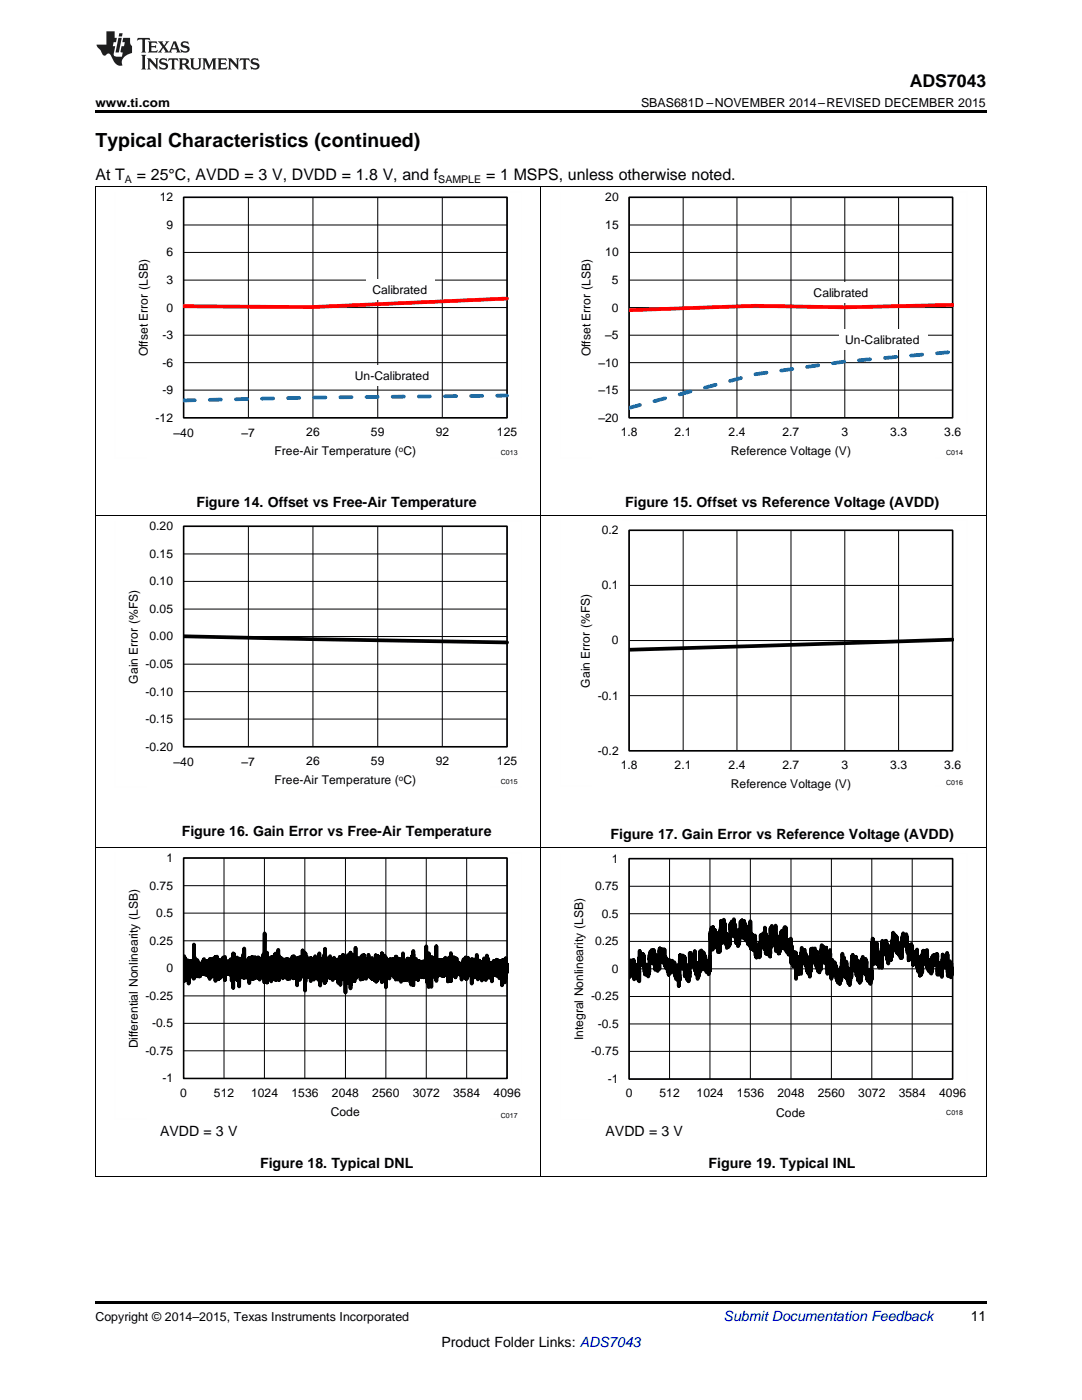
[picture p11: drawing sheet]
<svg xmlns="http://www.w3.org/2000/svg" width="216mm" height="279mm" viewBox="0 0 216 279" stroke-linecap="round" stroke-linejoin="round" font-family="sans-serif">
<path d="M19 259.7h177.8v.5h-177.8z" fill="#000"/>
<g fill="none" stroke="#000" stroke-width=".2">
<path d="M19.1 37.2v197.7M36.6 39.4h64.6v44h-64.6zM49.6 39.4v44M62.4 39.4v44M75.4 39.4v44M88.3 39.4v44M107.9 37.2v197.7M196.8 37.2v197.7M36.6 55.9h64.6M36.6 50.4h64.6M36.6 44.9h64.6M36.6 77.9h64.6"/>
<path d="M36.6 72.4h64.6M36.6 66.9h64.6M36.6 61.4h64.6M19 102.9h177.8M36.6 105h64.6v44h-64.6zM36.6 116h64.6M36.6 110.6h64.6M49.6 105v44M62.4 105v44M75.4 105v44M88.3 105v44M125.5 105.8h64.6v44h-64.6z"/>
<path d="M125.5 116.8h64.6M136.3 105.8v44M147.1 105.8v44M157.8 105.8v44M168.6 105.8v44M179.3 105.8v44M36.6 138h64.6M36.6 132.6h64.6M36.6 127h64.6M36.6 121.6h64.6M125.5 138.8h64.6M125.5 127.8h64.6"/>
<path d="M36.6 143.5h64.6M19 169.2h177.8M36.6 171.2h64.6v44h-64.6zM36.6 176.8h64.6M44.7 171.2v44M52.8 171.2v44M60.8 171.2v44M68.9 171.2v44M77 171.2v44M85.1 171.2v44M93.1 171.2v44M125.5 171.4h64.6v44h-64.6z"/>
<path d="M125.5 176.9h64.6M133.6 171.4v44M141.7 171.4v44M149.7 171.4v44M157.8 171.4v44M165.9 171.4v44M174 171.4v44M182 171.4v44M36.6 198.8h64.6M36.6 193.2h64.6M36.6 187.8h64.6M36.6 182.2h64.6"/>
<path d="M125.5 198.9h64.6M125.5 193.4h64.6M125.5 187.9h64.6M125.5 182.4h64.6M36.6 209.7h64.6M36.6 204.2h64.6M125.5 209.8h64.6M125.5 204.4h64.6M19 234.8h177.8"/>
</g>
<path d="M36.6 39.4h64.6v44h-64.6zM36.6 105h64.6v44h-64.6zM125.5 105.8h64.6v44h-64.6zM36.6 171.2h64.6v44h-64.6zM125.5 171.4h64.6v44h-64.6z" fill="none" stroke="#000" stroke-width=".31"/>
<path d="M36.6 127l64.6 1.2M190.1 127.7l-64.6 2M36.6 193.2l.1 .9v-2.9v4.6l.1-5 .1 4.4 .1-3.9v4.3v-3.8l.2 3.2v-2.5v2l.1-2.1v1.5v-1.3l.1 1.6 .1-2.5v3l.1-3v4.6l.1-4.4v3.8v-3.1l.1 1.5v-2l.1 2.3 .1-2.6 .1 2.9v-3l.1 2.8 .1-2.2v2.6v-2.1v.7v-.9l.1 1.9 .1-2.8v2.6l.2-1.9v2.9v-6.8l.1 6.6 .1-3.9v3.6l.1-2.7v1.9l.1-1.5v1.7l.2-2.2v2.7l.1-3v3.2l.2-2.7 .1 2.7v-2.5l.1 2.5v-2.6l.1 2.5v-2.5l.1 2.1v-1.6l.1 .6v-.9v1.4v-1.5v1.5l.1-1.4 .1 1v-.8v.6v-.9v1.7l.1-1.7v2l.1-2.1v2l.1-2.7v2.4l.1-2.6v2.6l.1-2v2l.1-1.9v2l.1-2v2.4l.1-2.7v2.3l.1-2 .1 2.5v-2.8v2l.1-1.5v1.7l.1-1.8v2.3l.1-2.1 .1 2.2v-2.4v2.8l.1-2.8 .1 3.2v-4l.1 3.6 .1-3.6 .1 3.6v-2.6l.1 2.2v-2v1.8l.1-2.1 .1 1.8v-1.1v.8v-2l.1 2.6v-2.5v2.4l.1-3.1v3.2l.1-2v2.4v-3.1v2.6l.1-1.8v1.9v-1.9v2.4l.1-3.9v4.8v-4.5v3.3l.1-3.1v2.6l.1-1.7 .1 2.1v-3.6v4.6l.1-3.5 .1 2.1v-2.4l.1 3.7v-3.5l.1 3.1 .1-2.7v2.1l.1-2.9v3.7v-2.9v1.7l.1-1.6v2.7v-2.9l.1 2.7v-2.5l.1 1.7 .1-1.7 .1 2.2v-2.5v2v-2.2v2.5l.1-2.6v3v-3.7l.2 3.9 .2-4v4.6v-4l.1 2.8v-1.6v.8l.1-.9v1.1v-1.4v1.4l.1-2v2.2l.1-1.3v1.6v-2.5v2.5l.1-2.2v2.3v-2.4l.1 2.3v-1.8l.1 1.5 .1-2.1v2.5l.1-2.1 .1 2 .1-2.6v2.8v-3l.1 3v-2.6l.1 2.2v-2v3.6l.1-4.2v3.7l.2-3.4v3.2v-4.7v6.8v-6.4l.1 3.6v-2.3l.1 2.1v-1v.5v-3.2l.1 4.1v-2.6v3l.1-2.8v2.4l.1-2.3v2v-2.4l.1 3.1 .1-3.2 .1 3.8v-4.4l.1 4.5 .1-4.2v3.8l.1-3.3v2.3l.1-1.7v4.4l.1-5.5v3.5l.1-3.6v2.8v-1.4l.1 1.1v-2.3v3.6l.2-3.3 .1 3.1v-3.5l.1 3.5v-3.5l.1 3.7 .1-4.6v4.4l.1-2.7v1.3v-4.2l.1 5.9v-2.9l.1 1.9v-2.1v2.2l.1-2.5v3.2v-2.7v2.6v-2.9l.1 2.8v-1.8l.1 1v-2.1v2.4l.1-2.7 .1 3.6v-2.9l.1 2.1 .1-2.6v2.9v-3.3l.1 2.8v-3v5l.1-4.1v2.6l.1-2.7v2.2v-2.7l.1 3.1v-2.6l.1 2.5 .1-2.3v2.4v-3.3l.1 4.1v-4.4l.1 2.7v-.6v.8v-1.8l.1 2.4v-2.9l.1 3.8v-3v1.1v-1.3l.1 2.5v-3.4l.1 3.4 .1-3.7v4.2l.2-4v3.6l.1-2.5v2.2v-2l.1 1.7v-2.5l.1 2.8 .1-3.5v4.2v-2.9v2.2l.1-2.6v3l.1-3.8v3.9v-3.6l.1 4.1v-3.8v2.8l.1-2.8 .1 2.9v-3v2.6l.1 .4v-2.8v2.1v-1.9v1.9l.1-1.2v.7l.1-.6v2.2v-3l.1 2.7 .1-1.9v1.7v-4v4.7l.1-3.1 .1 2.1v-2.4v3.3l.1-3.8v4.7v-9.7v7.7v-1.3v1.5l.1-1.9v2.1v-2l.1 1.3 .1-1.1v1.5v-1.9l.1 1.8v-1.8v1.4v-.7l.1 3.2v-6l.1 5.3v-4.1v4.3l.1-3.9 .1 3v-2.3v1.5v-1.8l.1 2.5 .1-2.5v3.1v-2.6l.1 2.3v-2.8v2.1l.1-2 .1 1.4v-2.6v4.9v-3.5v.8l.1-1.2v2.4l.1-3.4v3.8l.1-3.5 .1 3.2 .1-2.7v2.6l.1-2.2v3.1l.1-4.7 .1 4.5 .1-4.8v5.3v-4.8l.1 3.7 .1-3.1v4v-3.9l.1 2.6 .1-1.6v1.5l.1-2v2.5v-4.9l.1 6 .1-3.9v3.9v-3.3v2.2v-3.7l.1 3.6 .1-2.3v2.9l.1-2.7 .1 2v-1.5v2.1l.1-3.6v3.3v-1.9l.1 .9v-1.1v1.5l.1-1.9v3.1v-2.9l.1 1.7v-2.1l.1 2.2v-2.6v2.3l.1-1.2v1.6l.1-2.5 .1 2.7v-2.4v3l.1-3.5v3.6l.1-3.7v3.3l.2-2.8v2.6v-2.2v2.9l.1-3.1v1v-.4v2.7v-4v2.5l.1-2 .1 3v-2.9l.1 2.7v-2.8v2.3l.1-2.1v1.9v-1.8v3.2v-3.3l.1 2.8v-2.7l.1 2.3v-2.5v2.7v-3.3l.2 3.2v-2.7v2.3v-2.3l.1 2.7 .1-.2v-3.5v3.8l.1-3.1v3.6l.1-4.3v3.4l.1-1.4v1.2l.1-1.2v1v-2.3l.1 2.7v-2.1v2.4l.1-2.7 .1 2.6 .1-2.6v3.5v-4.2l.1 5.5v-5.1v3.4l.2-3.6v4l.1-4.3v3.1v-1.8v2.2v-2l.1 1.5v-1.3l.1 .7v-1.5v3.5l.1-4.5v3.2l.1-2v2.5v-3.3l.1 3 .1-3.2v3.1l.1-1.9v2.3v-2.8l.1 3v-5.2v4.9v-3.6l.1 3.9v-2.9l.1 2.6v-2.9v2.4l.1-2.1 .1 2.5v-4.4l.1 7.6 .1-7.4v5.6v-3.7v2v-2l.1 1.6 .1-1.5v2.2v-1.8v2.2v-3.9l.2 3.9v-2.2v1.4v-1.7l.1 1.7 .1-1.7v1.9l.1-2.5v3.1l.1-3v2.7l.1-2.4 .1 1.7v-1.4v3.3v-4.6l.1 4.2v-3.9l.1 3.7 .1-3 .1 2.4v-2.2v2.1v-2.4l.1 2.4v-2.6l.1 2.8v-3.3v4.1l.1-4.2 .1 3.3v-2.9v2.2v-1.3l.1 1.2v-3l.1 4.3v-3.6v3.1v-2.2l.1 2.7v-3.1l.1 2.4 .1-2.3v3.2v-4v3.2v-2.7l.1 2.4 .1-2.1v2.5l.1-2.5v2.9l.1-4.1v4.5v-5.1l.1 5.6 .1-3.7v4.5l.1-5v2.8v-3.1v2.8l.1-1.9 .1 2.5v-3.1v2.9v-2.6l.1 2.3 .1-2.4v3.7l.1-4.5 .1 3.4v-3.9l.2 5.6 .1-6.9v6.7v-5.3l.1 4.4v-4v4.7v-3.7l.1 1.3v-1.6l.2 3.4v-3v1.6v-2.2l.1 2.7 .1-2.8v3.4l.1-3.6v3.7l.2-3.5v3.7l.1-4.4v4.4l.1-3.6v3.4v-2.9l.1 2.5v-2.3l.1 2 .1-2.2v2.1v-2.5v2.6l.1-2.4v3.7l.2-3.9v3.4l.1-4v3.5l.1-3.2v3.8l.1-3.7 .1 3.1v-2.8l.2 2.1 .1-1.6v2.2l.1-2.3v2.3v-2.3l.1 4v-4.8v3l.1-2.6 .1 3.1 .1-2.5v2.9v-4.3l.1 5.5 .1-4.1 .1 3.2v-4.6v3.6v-2.8v3.1v-3.1l.1 3.3 .1-3.3 .1 2.5v-3.7v4.8l.1-4.8v3.5v-1.6l.1 1.7v-2.5l.2 3.2v-3.6l.1 6.8v-6.2l.1 2.6 .1-2.8v4v-4.5l.1 4.5v-4.1v2.2v-.8v1.1v-1.6l.2 2.4v-3.7v5v-5.6l.1 3.5v-1.4v1.7v-2.7l.2 3.2v-2.8v2.4v-1.9l.1 1 .1-1.2v2.5v-3.5v5.9v-7.2l.1 6.4 .1-5.3v3.5l.1-3.3v3.2v-3.2l.1 3.2v-4l.1 4.6 .1-3.6 .1 3.1v-4.1l.1 5.2 .1-3.4v2v-2l.1 1.9v-1.5v1.2v-4.8l.1 6v-3.7v1.8l.1-1.9v3.5v-2.9l.1 1.7v-1.6v2.9v-3.4v2.5l.1-2v2.2v-1.5l.1 .9v-1.3v1.7l.1-2.2v2.6l.1-3.3v3.6v-2.9l.1 3 .1-3.4 .2 4v-3.1v1.8l.1-1.8v.6v2v-4.2l.1 3.8v-2.8l.1 3.3v-2.9l.1 3v-4.6v4.8l.1-3.7v2.2v-.8v1.3l.1-2.4v2.6v-2.6l.1 2.7v-4.1v4.1l.1-2.9 .1 2.7v-2.8v3.1l.1-3.4 .1 3.9v-3.8l.1 3.3v-3.4v2.8l.1-1.8v1.9l.1-2v2.4v-1.8l.1 1.4v-3.7v3.9l.1-3.1v2.7l.1-1.6v1.6l.1-.3v.2v-1.5v2.6v-3.4l.2 3 .1-2.3v1.8v-1.8l.1 1.4v-2.6v4.1v-3.3l.1 3.3 .1-3.8 .1 3.1 .1-2.8v3.7v-3.9l.1 2.2 .1-2v3.8v-2.8v-.6v3.3l.2-4.9 .1 5.3v-3.5l.1 1.5v-1.9v2.6l.1-3.4v4.5l.1-3.7v3v-4.2l.1 4.4v-2.7v1.4v-1.6v1.9v-1.8l.1 1.7v-1.6l.1 1.6v-1.7v1.8l.1-2.4v2.9v-3.1l.1 3v-2.6v2.5l.2-1.7v1.7l.1-2v3.5v-5.7v3.6v-1.5l.1 2.2v-2.9v2.8l.1-2.2v2.5l.1-2.7v2.3v-2.1l.1 2.2v-3l.1 2.6v-3.4v4.6l.1-3.4v3.3v-2.7v1.7l.1-1.5v1.5v-2.4l.1 5.2v-5.9v4.1l.1-3.8 .1 2.5v-2.2v2.5l.1-1.9v1.9l.1-2.6 .1 2.6 .1-2.1v2.5l.1-2.9v3.6v-2.3v-.5l.1 1.8v-2l.1 2v-2.9l.1 3.2v-2.1l.1 1.5 .1-1.4v1.2l.1-1.3v1.7v-2.8l.1 3 .1-2.8v3v-2.1v1.9l.1-3v3.6l.1-3.3v2.4v-1.8l.1 1.8v-1.8v1.6v-.9v.5v-2.3l.1 2.8v-2.7l.1 4.2v-4.6v3.3l.1-2.6v2.8l.1-3.3v3.8l.1-2.5v2.1l.1-2v1.6v-2.7v4.1l.1-3.9 .1 3.7v-3.5v3.1l.1-2.5v2.5v-2.9l.1 2.2v-2.5v3v-3.1l.1 2.1 .1-2.3v4.6v-3.8l.1 1.3v-1.5v2.6l.1-2.8v3.1l.1-2.9v2.6v-2.1l.1 1.6v-1.2v2.1v-4.7l.1 4.4v-3.3l.1 3.3v-2.3v3.2v-3.6l.1 2.1 .1-2.1v3v-2.8l.1 2 .1-2.2 .1 1.9v-.8l.1 .3v-1.5v2.6v-2.8v3.9v-3.8v3.2l.2-3.7v3.6v-2l.1 1.1v-1.5v1.8l.1-2.1v2.1l.1-2.2 .1 3.2v-3.4l.1 2.8v-2.7v4l.1-4.7v5.2v-4.3v2.1l.1-2.6 .2 2.9v-3.8v4.1v-2.9v3l.1-3.4v3.8l.1-5.6v6.8v-6.2v3.9l.1-1.9v2.1v-3.1l.1 3v-2.5v1.9v-1.7l.2 3.2 .1-3.9 .1 4v-3.7l.1 3v-2.8l.1 2.7 .1-2.8v3.8v-3.5l.1 3 .1-2.6 .1 2.4v-3.1v2.7v-2.7l.1 3v-2.6l.1 2v-1.8l.1 1.2v-1.1l.1 2v-2.5v2.6l.1-2.6v3v-2.1v.9l.1-1.5v2l.1-2.4v2.3l.1-1.9v1.6v-1.3l.1 2.5v-2.4l.1 1v-1.7v2.9v-2.9v2.7v-2.7l.1 2.3v-2.7l.1 3.2v-2.8v2.5l.1-3v3.1l.1-5.7 .1 6.9v-5.6l.1 6v-5.3l.1 4.1 .1-3.5v5.5l.1-6.7v4.2v-2.4l.1 2.2 .1-2v2.1l.1-2.8v3.4l.1-3.3v2.4v-1.8l.1 4.7 .1-6v4.2l.1-3.5v2.7l.1-1.8v1.4l.1-2.2v2.5v-2.4v2.3v-.6v.5l.1-3v3.2v-2.2v2.3v-2l.1 1.3v-1.1v1l.1-.8v1l.1-1.5v2.6v-2.8l.2 3.7v-6.9v4.5v.2l.1-1.5 .1 2.8v-3.3v2.8l.1-2.3v2.4v-2.2l.1 1.5 .1-1.1v1.9l.1-3v2.2l.1-1.7v2.4v-2.9l.1 2.6v-1.6l.1 1.6v-2.2l.1 2.6 .1-2.6v2.8v-2.9l.1 2.3v-2.6v2.9v-2.9l.1 2.3 .1-1.6 .1 2.5v-3v2.5l.1-1.9 .1 1.9v-2.9l.1 2.6v-2.9v3l.1-1.8v2l.1-2.7 .1 2.1 .1-1.4v1.4v-1v1.9l.1-3v2.4v-2.1v4v-4.5v2.5l.1-1.4v1.5l.1-2v2.5v-3.4v3.4l.1-2v1.9l.1-2.2v2.1l.1-2.1 .1 3.6v-5.6l.1 4.7v-2.2v1.7l.1-2.3v1.5l.1 .3v-1.4v1.4v-1.7l.1 1.9 .1-1.6v1.9v-1.7v1.4v-3.1l.1 3.4v-1.6l.1 1 .1-1.2v1.9v-3.3v3.7l.1-3.5v3.7l.1-2.8v2.2v-2.5l.1 1.9v-2.6v2.2v-.8l.1 1.5 .1-2v2.2l.1-2.3 .1 2.2 .1-2.2v1.9l.1-1.4v1.9v-1.5l.1 .8 .1-1.3 .1 1.7v-1.8l.1 3.1v-2.7v1.2l.1-1.4v1.3l.1-1.1v1v-1.6l.1 2.5 .1-3.2v2.6l.1-1.4v2v-2.6l.1 2.7 .1-2.7 .1 2.7v-3.6v4.1v-4.3l.1 4.3 .1-3.3v3.3l.1-3.9v2.8l.1-1.7v1.9l.1-3.3v3.2l.1-2.6 .1 3v-2.8v2.6v-2.1l.1 1.5 .1-1.5v2.1v-2.1l.1 1.6 .1-1.5v1.4v-2.3l.1 4.7 .1-4.9v3.5l.1-2.9v2.5v-1.5v.9l.2-1.5v1.9l.1-2.2 .1 2.8v-3.4v3.6l.1-2.3v2.1v-2.6l.1 1.9 .1-2.1 .1 2.3v-3.8l.2 3.8v-2.3l.1 3.4 .1-3.6v2.2v-1.7l.1 1.6 .1-2.3 .1 2.9v-2.7v2.4l.1-1.9v2.4v-2.4v1.3v-1.5l.2 1.7v-1.8v2.3v-2.2v3.5l.1-3.7 .1 3v-2.8l.1 2.6v-2.4l.1 1.8 .1-2.9v3.9l.1-2.5 .1 1.8v-2.2l.1 1.9v-2.9v4.3l.1-3.5 .1 2.5 .1-3.9v2.7v.4v-1.6v1.7l.1-1.5 .1 2v-3l.1 2.9v-1.8l.1 1.8v-2v2.9l.1-2.9v1.5l.1-1.6v2.3l.1-2.3v1.9l.1-1.3 .1 1.3v-1.8l.1 3.6v-3.7l.1 1.8v-1.7l.1 1.7 .1-1.6v1.7v-1.3v1.7v-2.8l.1 2.3 .1-2.1v2.1v-1.5l.1 1.5v-1.3v1l.1-1v1l.1-.1v-.8v1.9l.1-3.2v2.1l.1-1.3v1.7v-2.4v3.1l.1-2.8v1.9v-.9l.1 1.3v-2v2.3l.1-1.8 .1 1.8v-2.2v1.7l.1-1.5v2.7v-3.5l.1 2.8 .1-2.1v1.9v-1.6l.1 .2v2l.1-3.2 .1 5v-4.8v3.3l.1-3.5 .1 2.8v-2.9l.1 2.5v-1.5v.9l.1-.7v.8v-.7l.1 .6v-1.8v4.4v-4.7l.1 2.7 .1-2.8v4l.1-3v1.8l.1-1.8v1.8v-1.5v.6M125.5 193.4l.1 .8v-2.1l.1 2.8v-2.3v.8l.1-1.1v2l.1-2.7v2.8l.1-2.5 .1 2.1 .1-1.7 .1 1.6 .1-2.3 .1 1.7v-1.5v1.2v-1v1v-.6v3.1l.1-3.1 .1 2.8v-1.8l.2 1.8v-2.6l.1 1.9v-2l.1 2.1v-.9v1.1l.1-1.9 .1 2.6 .1-2.5 .1 2.2 .1-1.4v2.1v-6.1l.1 2.7 .1-2.1v1.9l.1-1.2v1.2l.1-1.5 .1 1.7 .1-1.4v1.5l.1-2.2 .1 2.4 .1-2.2v.3l.2 3.5 .1-1.6v1.7l.1-1.6v1.1l.1-1.3 .1 1.6 .2-1.8v2.4l.2-2.2 .1 1.3v-3.4l.1 1.1 .1-1.8 .1 1.8v-1.7l.1 1.3v-1.7l.2 2.7v-1.5l.1 .8v-1l.1 1.3v-2.3l.1 1.8v-1.5l.3 3.7v-2.7l.1 2.1 .1-1.3v.9v-1.9l.1 2.4v-1.9l.1 2.6 .2-1.5v1v-1.4l.1 1.3v-1.6l.1 1.8v-4.1v1.2l.1-1.2v1.6v-1.6l.1 1.6v-1.3l.1 2.2v-2.3v2.5l.1-2.4 .1 1.7 .1-1.1v.2v1.3v-2.3v2.7l.1-1.5 .1 1.1v-2.2l.1 2.2 .1-2.2v3l.1-1v1.2l.1-1.8v2l.1-1.6v1.9v-1.6l.1 1.7 .1-1.5 .2 2.1v-1.6l.1 1.3v-1.5v2.4l.1-3 .1 2.7v-2.1l.1 2 .1-2.3v2.3v-1.5v-.3l.1 1.6 .1-1.1v1v-1.4v1.1l.1-1.8 .1 1.9v-1.4l.1 1.4v-1.6l.2 2.2 .1-2.2 .2 2.9 .1-1.7v2.2v-1.8l.1 1.3 .1-2.3v2.5l.1-1.7v1.9l.1-1.3 .1 1.7v-2.8v3v-3v3.9l.1-2.7 .1 1.5 .1-5 .1 2.5v-2.2l.1 2.3 .1-1.9 .1 1.9v-2.1l.1 2.3v-2.7l.2 2.5v-1.9v1v-1.1v2l.1-2.3 .1 1.8v-1.6v3.6l.1-1.8v2l.1-2.1v1.7l.1-1.6v1.4v-1.7l.2 2.9v-2.4l.1 2.2v-2.5l.1 2.7v-.2v.4l.1-2.2v2.4l.1-2.8 .1 2v-1.1v.2v-4l.1 2.8 .2-2.8v2.5l.1-1.9 .2 2.1v-2.2l.1 2.1v-2v1.9l.2-1.5v1.9l.1-2.2v1v-2.1l.1 3.7 .1 .3v-1.2v1.3v-1.8l.1 2.4 .1-2 .1 1.6v-1.8v.7l.1-.4v2.8v-3l.1 1.4 .1-1.5 .1 2.5 .1-2.2v1.5v-3.9l.1 .8v-1.2l.1 2.5 .2-2.6 .2 3.8 .2-3.4 .1 2.9 .2-2.2v2.4v-1.5l.1 1.7 .1-1.8 .1 2.4v-1.4v1l.2-1.8v1.9v.1l.1-1.6 .1 2.2v-2.7v2l.1-1.5 .1 1v-2.2v1.8l.1-1.9v2.8v-7.4v1.2l.1-1.6v1.6v-1.8l.1 1.3 .1-1.9 .1 1.9v-1.1l.1 .7v2.9l.1-4.5v2.7l.2-2.1v2.1l.1-2.1 .1 2.4v-1.1l.1 2.1 .1-1.3 .1 1.1v-2.2v2.6l.2-3 .1 3.8v-2v1.1l.1-1.4 .1 1.4v-1.8l.1 2.6 .3-6.1v3.3l.1-2.7 .1 3.8v-2.2l.1 .9 .1-1.2v1.6l.1-2.3v2.3v-3.8l.1 3.7 .1-2.7v2.3v-1.3v1.2v-2.4l.1 3.7 .1-1.7 .1 2.3 .1-1.8v2.4l.1-2.7v2.1l.1-1.4 .1 1.5v-1.7v2l.2-2.4 .1 1.9v-.9v.8l.1-.1v-3.8l.1 1.1v-1.3v1.8l.1-1.8v1.9l.1-2.3 .1 2.5 .1-1.9v1.2v-.9v1.9l.1-2.5v2.1l.1-1.9v.8v-1.8l.1 2.6v-1.3l.1 2 .1-2.1v2.6l.1-1.7 .1 2.7v-1.8l.1-.4 .1 1.8v-2l.1 1.4v-.9v.7v-.7l.1 2.5v-2.5v2.2l.1-2.1v2v-1.8l.1 1.6v-.3v-2.4v1.1l.1-.5 .1 1.1 .1-3.3 .1 2.4v-2.5l.1 2.1 .1-2.2 .1 3.5v-2.4l.1 1.8 .1-2.3v2.2l.1-.6v-2.1v2.6l.2-2 .1 3.2 .1-2.4v2.3l.1-1.9 .1 2.2v-1.9v-.4v1.8l.1-2 .1 3.2v-3.6v3.2v-2.3l.2 2.6 .1-2.7 .1 3.1v-5l.2 5.5v-2.9v2.7v-1.1v1.4l.2-2.8v2.2v-2.3l.2 3.2 .2-2.6v1.8l.1-1.9v1.6v-1.9v1.9l.1-1.3 .1 3.4 .1-2.2v2.6l.1-2.2v2.2v-2.5l.1 1.9v-.7v.9l.2-2 .1 2.1 .1-1.5v1.4v-1.9v2.3l.1-.9v.7l.1-2.8v2.7l.1-4.2 .1 1.9v-1.7v1.4l.1-1.1v1.9v-1.7l.1 1.6v-1.2v.9l.1-1.9v2.1l.1-2.5 .1 2.8 .1-2v.6v-.4v2.2l.1-4.4 .2 5.1 .1-1.8v2l.1-2.7 .1 2.1v-2.1l.1 1.8 .1-2.1v3.1l.1-2.5v2.4l.1-2.4v1.6v-2.6l.2 3.9 .1-5.7v3.2l.1-3.1v1.8v-2.1v2.6l.1-2.8 .2 3.5v-2.1l.1 1.8 .1-1.7 .1 1.7v-2.6l.1 3.4 .2-4.1v5.1l.1-2.9 .1 2.8v-1.4l.1 1.3 .1-1.6v1.5l.1-2.2 .1 3v-1.9l.1 1.8v-1.4v1.3l.1-2.6v2.4l.1-3.2 .1 2.7v-3.4l.1 2 .1-2.3 .2 1.4v-.9v1.2l.1-.9v1v-1.1v1.3v-1.3l.1 2.9 .2-4.3 .1 3.5 .1-3.4v4.3l.1-.9v1.1v-1.9l.1 2.3v-2.3l.1 2.3 .1-2 .1 2.2v-2.6l.1 2.9v-2.1v2v-2.6l.1 2v-2.1l.2 2.6 .1-3v4.9l.2-3.4v3.4l.1-2.4v2.4v-1.7v1.2l.1-1.3 .1 1.7v-2.2v3v-2.7l.1 1.9v-1.5l.1 .2v1.3l.1-2v1.7l.2-1.7v1.7v-1.7v5.3v-3.1l.1 2v-3v3.3l.2-3.6 .1 2.6v-2.6l.2 3.4 .1-2.3v1.6v-2.7l.1 2.4v-2.1v2.6l.1-1.8 .1 2.3v-4.1l.1 2.4 .1-3.6v2.4l.1-2 .1 1.8v-1.3l.2 2.2 .1-2.6 .1 2.8 .1-1.7v.8l.1-1v1.2v-1.3l.1 2.4v-1.5l.1 1.7v-1.1v1.8v-2.4l.1 .2 .1 2.6v-2.1l.1 2.2v-3.1v2.2l.1-1.5 .2 3v-2.6v2.7l.1-3 .1 1.9v-2.2v1.5l.1-.3v-3.5l.1 3 .2-3v1.2l.1-1.1 .1 2.7v-2.6l.1 2.1 .1-2.3 .1 2.7 .1-2.2 .1 2.7v-.3v.8l.1-1.3v1.6l.1-3.3 .1 3.8 .1-1.7v1.2v-1.4l.1 1.8 .1-1.9v2.3l.2-3.1v2.6l.1-1v.6l.2-4.6v2.6l.1-2v2.9l.1-3.3v3.2l.2-3v2v-1l.1 1.5v-1.2l.1 1 .1-.1v-1.4v1.8l.1-2.5 .1 3.3 .1-.4v1.3l.1-2.2v3.3l.1-3.6 .2 3.1 .1-1.4v1.6l.1-4.5 .1 3.2v.3v-.8l.1 1.7v-2.5l.1 3.9v-2.4v-.5v1.9l.2-2.8 .2 3v-1.6l.1 1.7 .1-2.5 .1 1.9v-2.1v2.1v-1.5l.2 1.9v-1.8v.9l.1-.7v2.4v-1.2l.2 1.8 .1-1.3v1.5v-1.9l.1 1.6 .1-2.1v1.8l.1-2 .1 2.8v-1.7l.1 1.3v-.9v.6v-2l.1 1.7v-2l.1 2.3v-1.1v.7l.1-3.6 .1 1.8v-3.1v3.3l.1-1.6 .1 2.2v-2.2v2.2l.1-3.1 .1 2.3 .1-1.2v1.6l.1-1.8v3l.2-3.1v3.3l.1-2.1 .1 2v-1.8v2.3l.1-1.5v1.4v-1.1l.1 .9v-.8v1.7v-2.9l.1 1.9v-1.8l.1 3.2 .2-3.1v2.3l.1-1.9 .1 1.1v-3l.1-.2 .1 1.1v-2.1v2.4v-2.6l.1 2.3v-1.5l.1 1.6v-1.9l.2 2.6v-2v1.5l.2-1.9v2.1v-2.4l.1 2.5v-2.6v2.8l.1-2.3v3.3l.1-1.5 .2 1.9v-2.4v3l.2-3.9v3.4v-2.8l.1 3.7v-1.8l.1 1.1v-1.3v1.2l.1-1.5 .1 2.1 .1-2.2v1.3v-2.9l.1 2.2v-2.5l.1 1.8 .1-2.7v2v-1.3l.1 1.1v-1.4v2.4l.1-1.9 .2 2.5v-2.7v-.2l.1 1.9v-1.9l.1 2.5 .1-2 .1 3v-1.3v1.3v.3l.1-1.6v1.8v-.3v.6l.1-1.1v1.2l.1-1.9v1l.1-1.4 .1 2.4 .1-1.6v1.7v-1.2v1.4l.1-1.6v1.8l.1-2.7v2.1l.1-.4v-1.8v1.9l.1-7.4 .1 3v-3.8l.1 3.8v-3.6l.1 3 .1-2.1v.2v3.8l.1-3.5v1.5v-1.8l.1 1.3v-1.3l.1 1.5v-1.3l.1 1.4v-1.7v1.8l.1-2.2 .1 3.8v-2.7l.1 3.3 .1-2.5 .1 1.9 .1-1.5v2.7l.1-2.7v1.2v-.9l.1 .8 .1-1v.9l.1-1.4v2.2l.1-2.1 .1 3.1 .1-5.5 .1 2.5v-1.6v1.2l.1-1.4v1.3l.2-1.7 .1 2.5 .1-1.8v1.4l.1-2.4 .1 2.1v-1.5l.1 3.3 .1-1.9v1.6l.1-1.9v2.9l.2-3.5 .1 2.2v-1.7l.2 2.3v-1.9l.1 1.9v-2.1v1.4l.1-1.4v1.3v-1v1.1l.1-2.6v-.3l.1 .5 .1-2.4 .1 3.1 .2-2.8v2.3v-2.1l.1 2.9 .2-2.7 .1 3.1v-3l.1 3.3 .1-1.4 .1 1.4v-1.6l.1 1.6 .1-.9v1.4l.1-2.3v2l.1-1.7 .1 2v-1v1.5v-2.8v1.6l.1 .5v-2l.1 2.7 .1-3.9v.4l.1-.8v1.3l.1-1.9 .2 2.4 .1-1.7v1.4l.1-1.4 .1 1.8 .1-2.4 .1 1.8 .1-1.2v2.5l.1-.4v1.1l.1-1.6 .1 3 .1-2.9 .1 1.9 .1-1.4v1.6l.1-.9v1.5l.1-3v2.1v-1.7v1.9v-2.2l.1 2.3 .1-2v2.8l.1-1.8 .1 2.8v-2.1l.1 1.8v-2.1l.1 1.5v-1.6l.1 1.8 .2-1.2v1.2l.1-1.6v1.3l.1-1.1v1v-1.7v1.4l.1-1.7v3.7l.1-1.9v1.7l.1-1.3v2.3l.2-2v1.5l.1-1.4 .1 2.6v-3.5v-.3l.1 3.7 .2-2.4 .1 2v-.3v-2.7l.1 .2v-1.3l.1 1.5v-1.9l.1 2.2v-1v1.3l.1-2.2 .1 2.4 .1-2.6 .2 2.5 .1-1.8 .1 1.1v-2l.1 3.6v-.6v.8v-1.8l.2 2.2 .1-1.4v1.1l.1-1.9v1.9v-1.5v1.9l.1-1.2 .1 1.4v-1.8l.1 1.7v-2v2.3l.1-2v1.6l.1-1.8v1.4l.1-2.7 .1 1.3 .1-1.5v2.1v-2.1l.1 1.1 .1-1.1v1v-.9v1.9l.2-2.1 .1 1.8v-1.2v.8l.2-1.4v.9v-1l.1 4.1 .1-2 .1 1.2 .1-.9v.8v-.4v1.3l.1-2.4 .1 1.9v-1.4v1v-1l.1 1.1 .1 .1v-.8l.1 .9v-.9v2l.2-4.5v1.5l.1 .1v-1.3l.1 1.6v-1.1v1.3l.1-1.8 .1 1.3 .1-1v2v-1.7v.5l.1-.9v1.6l.1-1.6 .1 1.9 .1-2.7 .1 4.6 .1-2.3 .1 2.3v-1.6l.1 1.2v-1.1v.4l.2-.7v.4v-1.6v3v-1.8l.1 2.1 .1-2.9v2.1l.1 .2v-1.1l.1 1.2v-1.4v.8v-.6" fill="none" stroke="#000" stroke-width=".74"/>
<g fill="none" stroke="#fefefe" stroke-width=".2" stroke-dasharray=".4 .1" stroke-linecap="butt">
<path d="M22.9 38.3v53.2M35.4 38.3h68.7M104.1 38.3v46.2M22.9 91.5h6.3M97.8 91.5h6.3M22.9 104v53.2M35.4 104h68.7M104.1 104v46.2M111.8 103.7v53.2M124.3 103.7h68.7M193 103.7v46.2M22.9 157.1h6.3"/>
<path d="M97.8 157.1h6.3M111.8 156.9h6.3M186.7 156.9h6.3M22.9 170.2v53.2M35.4 170.2h68.7M104.1 170.2v46.2M111.8 170.3v53.2M124.3 170.3h68.7M193 170.3v46.2M22.9 223.3h6.3M97.8 223.3h6.3M111.8 223.5h6.3"/>
<path d="M186.7 223.5h6.3"/>
</g>
<path d="M101.2 59.6l-39.1 1.7-25.5-.2" fill="none" stroke="#f00" stroke-width=".74"/>
<path d="M36.6 79.9l25.5-.6 39.1-.4" fill="none" stroke="#0070c0" stroke-width=".74" stroke-dasharray="2.2 3"/>
<g fill="#fff">
<path d="M73 55.7h13.8v4.1h-13.8z" fill-rule="evenodd"/>
<path d="M69.5 72.9h17.7v4.1h-17.7z" fill-rule="evenodd"/>
</g>
<g fill="none" stroke="#000" stroke-width=".2">
<path d="M125.5 39.4h64.6v44h-64.6zM136.3 39.4v44M147.1 39.4v44M157.8 39.4v44M168.6 39.4v44M179.3 39.4v44M125.5 55.9h64.6M125.5 50.4h64.6M125.5 44.9h64.6M125.5 77.9h64.6M125.5 72.4h64.6M125.5 66.9h64.6"/>
<path d="M125.5 61.4h64.6"/>
</g>
<path d="M125.5 39.4h64.6v44h-64.6z" fill="none" stroke="#000" stroke-width=".31"/>
<path d="M190.1 60.9l-21.5 .4-18-.3-25.1 .9" fill="none" stroke="#f00" stroke-width=".74"/>
<path d="M125.5 81.4l25.1-6.7 18-2.5 21.5-2" fill="none" stroke="#0070c0" stroke-width=".74" stroke-dasharray="2.2 3"/>
<path d="M111.8 38.3v53.2M124.3 38.3h68.7M193 38.3v46.2M111.8 91.5h6.3M186.7 91.5h6.3" fill="none" stroke="#fefefe" stroke-width=".2" stroke-dasharray=".4 .1" stroke-linecap="butt"/>
<g fill="#fff">
<path d="M161.1 56.4h13.7v4.1h-13.7z" fill-rule="evenodd"/>
<path d="M167.4 65.7h17.6v4.1h-17.6z" fill-rule="evenodd"/>
</g>
<path d="M19 37.2h177.8" fill="none" stroke="#000" stroke-width=".2"/>
<path d="M19 22h177.8v.5h-177.8z" fill="#000"/>
<g fill="#231f20">
<path d="M27.5 7.6l-.1 .5 .4-.2h.6v.1v2.1l-.2 .4h1l-.3-.4v-2.1l.1-.1h.5l.5 .2-.2-.5zM29.5 8.3l.2 .3v1.5l-.2 .4h1.8l.2-.6a1.04 1.04 0 0 1-1.3 .2v-.7h.6l.3 .2v-.6l-.3 .2h-.6v-.6l.8-.1 .4 .3-.2-.5zM31.5 8.3l.9 1.1-.9 1.1h.8l-.2-.2 .5-.7 .4 .7-.2 .2h1.5l-.1-.2 .1-.4h.9l.1 .4-.2 .2h1l-.3-.3-.7-1.9h-.5l-.9 2-.8-1 .9-1h-.8l.1 .3-.3 .5-.4-.6 .2-.2zM34.7 8.6l.4 1h-.7zM36.3 8.4a.63 .63 0 0 0-.2 .7 .63 .63 0 0 0 .6 .4l.6 .2 .1 .2a.75 .75 0 0 1-.7 .4 .75 .75 0 0 1-.6-.5l.1 .7 .1-.1a1.11 1.11 0 0 0 1.5-.6 1.13 1.13 0 0 0-1.2-.8l-.1-.4a1.04 1.04 0 0 1 1.2 .2l-.2-.5-.1 .1-.5-.2zM28.2 10.9l.2 .4v2.2l-.2 .4h1l-.3-.4v-2.2l.3-.4zM29.3 11.6l.3 .4v1.5l-.3 .4h.8l-.2-.4v-1.3l1.5 1.7v-1.9l.2-.4h-.7l.2 .4v.9l-1.1-1.3zM32 11.8a.62 .62 0 0 0-.2 .7 .62 .62 0 0 0 .6 .4l.6 .1 .1 .3a.76 .76 0 0 1-.7 .3 .76 .76 0 0 1-.6-.4l.1 .7 .1-.1a1.11 1.11 0 0 0 1.5-.6 1.13 1.13 0 0 0-1.2-.8l-.1-.4a1.04 1.04 0 0 1 1.2 .2l-.2-.6-.1 .1-.5-.1zM33.7 11.6l-.2 .6a.61 .61 0 0 1 .8-.3v1.6l-.2 .4h.9l-.2-.4v-1.6a.63 .63 0 0 1 .8 .3l-.2-.6zM35.6 11.6l.3 .4v1.5l-.3 .4h1l-.2-.2v-.8l.5 .2a.76 .76 0 0 0 1.2 .7l-1-1a.58 .58 0 0 0 .6-.5 .58 .58 0 0 0-.5-.6zM36.4 11.9h.1a.45 .45 0 0 1 .5 .1 .45 .45 0 0 1 .1 .5l-.7 .2zM37.9 11.6l.2 .2a2.17 2.17 0 0 0 .3 1.9 .99 .99 0 0 0 1.6-.6v-1.1l.2-.4h-.7l.2 .2a1.92 1.92 0 0 1-.2 1.8 .6 .6 0 0 1-.9-.5v-1.1l.2-.4zM40.4 11.6l.2 .4v1.5l-.2 .4h.7l-.2-.4v-1.4l.8 1.8 .8-1.8v1.4l-.2 .4h.9l-.2-.4v-1.5l.2-.4h-.8l-.6 1.5-.6-1.5zM43.4 11.6l.2 .4v1.5l-.2 .4h1.8l.2-.6a1.04 1.04 0 0 1-1.3 .1v-.6h.5l.4 .2v-.6l-.4 .2h-.5v-.7h.8l.3 .3-.1-.6zM45.5 11.6l.2 .4v1.5l-.2 .4h.7l-.2-.4v-1.3l1.5 1.7v-1.9l.2-.4h-.7l.2 .4v.9l-1.1-1.3zM47.9 11.6l-.1 .6a.61 .61 0 0 1 .8-.3v1.6l-.3 .4h1l-.3-.4 .1-1.6a.63 .63 0 0 1 .7 .3l-.1-.6zM50.2 11.8a.62 .62 0 0 0-.2 .7 .62 .62 0 0 0 .6 .4l.6 .1 .2 .3a.76 .76 0 0 1-.8 .3 .76 .76 0 0 1-.6-.4l.1 .7 .2-.1a1.11 1.11 0 0 0 1.5-.6 1.13 1.13 0 0 0-1.3-.8l-.1-.4a1.04 1.04 0 0 1 1.2 .2l-.1-.6-.2 .1-.5-.1z"/>
<path d="M21.2 6.3v2.6h-1.9l.1 .4 .7 .9a.91 .91 0 0 0 1 .8 .56 .56 0 0 1 .5-.3 .56 .56 0 0 1 .5 .3l.4 .8a1.53 1.53 0 0 0 1.9 1.2 1.54 1.54 0 0 1 1-2.1l.9-.3v-1.4a1.52 1.52 0 0 1-.3-1.6h-1.4l-.2 .8h.5l-.2 .8h-.4l-.2 1v.2l.4 .1-.2 .8a1.93 1.93 0 0 1-1.6-.3l.3-1.8h-.5l.2-.8h.4l.2-.8h-.4v-1.3zM23.6 7.6l-.6 2.9h.7l.6-2.9zM23.8 6.6l-.1 .7h.6l.2-.7z"/>
</g>
<text font-size="3.9" x="19" y="29.3">Typical Characteristics (continued)</text>
<text font-size="3.5" x="181.5" y="17.3">ADS7043</text>
<g font-size="3.2">
<text x="19" y="36">At T</text>
<text x="27.3" y="36">= 25°C, AVDD = 3 V, DVDD = 1.8 V, and f</text>
<text x="97" y="36">= 1 MSPS, unless otherwise noted.</text>
</g>
<g font-size="2.8">
<text x="39.2" y="101.1">Figure 14. Offset vs Free-Air Temperature</text>
<text x="124.8" y="101.1">Figure 15. Offset vs Reference Voltage (AVDD)</text>
<text x="36.3" y="166.8">Figure 16. Gain Error vs Free-Air Temperature</text>
<text x="121.8" y="167.5">Figure 17. Gain Error vs Reference Voltage (AVDD)</text>
<text x="31.9" y="226.8">AVDD = 3 V</text>
<text x="120.8" y="226.8">AVDD = 3 V</text>
<text x="51.9" y="233.1">Figure 18. Typical DNL</text>
<text x="141.4" y="233.1">Figure 19. Typical INL</text>
<text x="193.7" y="263.6">11</text>
<text x="88.1" y="268.9">Product Folder Links: ADS7043</text>
</g>
<text font-size="2.8" fill="#0000c8" x="144.4" y="263.6">Submit Documentation Feedback</text>
<g font-size="2.5">
<text x="19" y="21.4">www.ti.com</text>
<text x="127.9" y="21.4">SBAS681D –NOVEMBER 2014–REVISED DECEMBER 2015</text>
<text x="19" y="263.6">Copyright © 2014–2015, Texas Instruments Incorporated</text>
</g>
<g font-size="2.4">
<text x="31.9" y="40.2">12</text>
<text x="120.8" y="40.2">20</text>
<text x="33.2" y="45.7">9</text>
<text x="120.8" y="45.7">15</text>
<text x="33.2" y="51.2">6</text>
<text x="120.8" y="51.2">10</text>
<text x="33.2" y="56.7">3</text>
<text x="74.3" y="58.6">Calibrated</text>
<text x="122.1" y="56.7">5</text>
<text x="162.3" y="59.3">Calibrated</text>
<text x="33.2" y="62.2">0</text>
<text x="122.1" y="62.2">0</text>
<text x="29.5" y="71.1" transform="rotate(-90 29.5 71.1)">Offset Error (LSB)</text>
<text x="32.4" y="67.7">-3</text>
<text x="117.9" y="71.1" transform="rotate(-90 117.9 71.1)">Offset Error (LSB)</text>
<text x="120.7" y="67.7">±5</text>
<text x="168.6" y="68.6">Un-Calibrated</text>
<text x="32.4" y="73.2">-6</text>
<text x="70.8" y="75.8">Un-Calibrated</text>
<text x="119.4" y="73.2">±10</text>
<text x="32.4" y="78.7">-9</text>
<text x="119.4" y="78.7">±15</text>
<text x="31.1" y="84.2">-12</text>
<text x="34.6" y="87.1">±40</text>
<text x="48.2" y="87.1">±7</text>
<text x="61.1" y="87">26</text>
<text x="74" y="87">59</text>
<text x="86.9" y="87">92</text>
<text x="99.2" y="87">125</text>
<text x="119.4" y="84.2">±20</text>
<text x="123.9" y="87">1.8</text>
<text x="134.6" y="87">2.1</text>
<text x="145.4" y="87">2.4</text>
<text x="156.1" y="87">2.7</text>
<text x="167.9" y="87">3</text>
<text x="177.7" y="87">3.3</text>
<text x="188.4" y="87">3.6</text>
<text x="54.8" y="90.9">Free-Air Temperature ( C)</text>
<text x="145.8" y="90.9">Reference Voltage (V)</text>
<text x="29.8" y="105.8">0.20</text>
<text x="120.1" y="106.6">0.2</text>
<text x="29.8" y="111.3">0.15</text>
<text x="29.8" y="116.8">0.10</text>
<text x="120.1" y="117.6">0.1</text>
<text x="29.8" y="122.3">0.05</text>
<text x="29.8" y="127.8">0.00</text>
<text x="122.1" y="128.6">0</text>
<text x="27.5" y="136.4" transform="rotate(-90 27.5 136.4)">Gain Error (%FS)</text>
<text x="29" y="133.3">-0.05</text>
<text x="117.7" y="137.2" transform="rotate(-90 117.7 137.2)">Gain Error (%FS)</text>
<text x="29" y="138.8">-0.10</text>
<text x="119.3" y="139.6">-0.1</text>
<text x="29" y="149.8">-0.20</text>
<text x="29" y="144.3">-0.15</text>
<text x="34.6" y="152.8">±40</text>
<text x="48.2" y="152.8">±7</text>
<text x="61.1" y="152.7">26</text>
<text x="74" y="152.7">59</text>
<text x="86.9" y="152.7">92</text>
<text x="99.2" y="152.7">125</text>
<text x="119.3" y="150.6">-0.2</text>
<text x="123.9" y="153.5">1.8</text>
<text x="134.6" y="153.5">2.1</text>
<text x="145.4" y="153.5">2.4</text>
<text x="156.1" y="153.5">2.7</text>
<text x="167.9" y="153.5">3</text>
<text x="177.7" y="153.5">3.3</text>
<text x="188.4" y="153.5">3.6</text>
<text x="54.8" y="156.5">Free-Air Temperature ( C)</text>
<text x="145.8" y="157.3">Reference Voltage (V)</text>
<text x="33.2" y="172">1</text>
<text x="122.1" y="172.2">1</text>
<text x="29.8" y="177.5">0.75</text>
<text x="118.7" y="177.6">0.75</text>
<text x="31.2" y="183">0.5</text>
<text x="120.1" y="183.1">0.5</text>
<text x="29.8" y="188.5">0.25</text>
<text x="118.7" y="188.6">0.25</text>
<text x="33.2" y="194">0</text>
<text x="122.1" y="194.1">0</text>
<text x="29" y="199.5">-0.25</text>
<text x="117.9" y="199.6">-0.25</text>
<text x="27.5" y="209.3" transform="rotate(-90 27.5 209.3)">Differential Nonlinearity (LSB)</text>
<text x="30.4" y="205">-0.5</text>
<text x="116.4" y="207.6" transform="rotate(-90 116.4 207.6)">Integral Nonlinearity (LSB)</text>
<text x="119.3" y="205.1">-0.5</text>
<text x="29" y="210.5">-0.75</text>
<text x="117.9" y="210.6">-0.75</text>
<text x="32.4" y="216">-1</text>
<text x="36" y="218.9">0</text>
<text x="42.7" y="218.9">512</text>
<text x="50.1" y="218.9">1024</text>
<text x="58.2" y="218.9">1536</text>
<text x="66.2" y="218.9">2048</text>
<text x="74.3" y="218.9">2560</text>
<text x="82.4" y="218.9">3072</text>
<text x="90.4" y="218.9">3584</text>
<text x="98.5" y="218.9">4096</text>
<text x="121.3" y="216.1">-1</text>
<text x="124.9" y="219">0</text>
<text x="131.6" y="219">512</text>
<text x="139" y="219">1024</text>
<text x="147.1" y="219">1536</text>
<text x="155.1" y="219">2048</text>
<text x="163.2" y="219">2560</text>
<text x="171.3" y="219">3072</text>
<text x="179.3" y="219">3584</text>
<text x="187.4" y="219">4096</text>
<text x="66" y="222.7">Code</text>
<text x="154.9" y="222.9">Code</text>
</g>
<g font-size="2.1">
<text x="24.9" y="36.6">A</text>
<text x="87.5" y="36.6">SAMPLE</text>
</g>
<g font-size="1.6">
<text x="79.6" y="90.1">o</text>
<text x="79.6" y="155.8">o</text>
</g>
<g font-size="1.4">
<text x="99.9" y="90.9">C013</text>
<text x="188.8" y="90.9">C014</text>
<text x="99.9" y="156.5">C015</text>
<text x="188.8" y="156.6">C016</text>
<text x="99.9" y="223.2">C017</text>
<text x="188.8" y="222.6">C018</text>
</g>
</svg>
